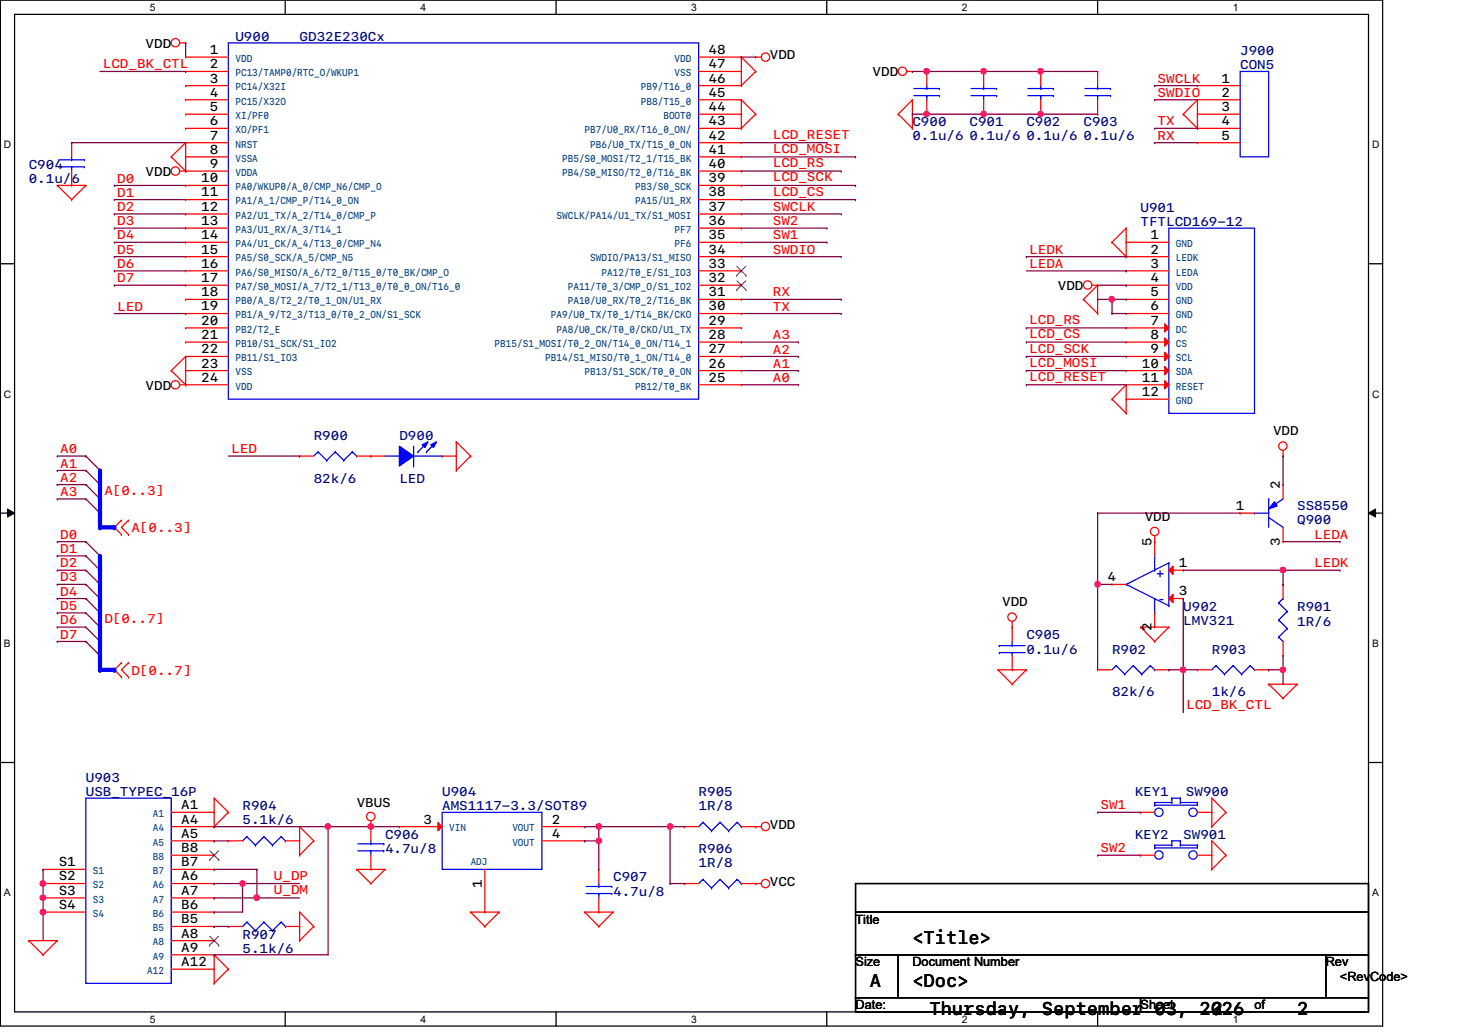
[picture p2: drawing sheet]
<svg xmlns="http://www.w3.org/2000/svg" width="297mm" height="210mm" viewBox="0 0 297 210" stroke-linecap="round" stroke-linejoin="round" font-family="sans-serif">
<path d="M.1 0h280.8v208.5h-280.8zM3 2.9h275v202.7h-275z" fill="none" stroke="#000" stroke-width=".25"/>
<g fill="#fff">
<path d="M30.4 .3h1.2v2.4h-1.2z"/>
<path d="M30.4 205.9h1.2v2.3h-1.2z"/>
</g>
<path d="M58 0v2.9M58 205.6v2.9" fill="none" stroke="#000" stroke-width=".25"/>
<g fill="#fff">
<path d="M85.4 .3h1.2v2.4h-1.2z"/>
<path d="M85.4 205.9h1.2v2.3h-1.2z"/>
</g>
<path d="M113 0v2.9M113 205.6v2.9" fill="none" stroke="#000" stroke-width=".25"/>
<g fill="#fff">
<path d="M140.5 .3h1.1v2.4h-1.1z"/>
<path d="M140.5 205.9h1.1v2.3h-1.1z"/>
</g>
<path d="M168 0v2.9M168 205.6v2.9" fill="none" stroke="#000" stroke-width=".25"/>
<g fill="#fff">
<path d="M195.4 .3h1.2v2.4h-1.2z"/>
<path d="M195.4 205.9h1.2v2.3h-1.2z"/>
</g>
<path d="M223 0v2.9M223 205.6v2.9" fill="none" stroke="#000" stroke-width=".25"/>
<g fill="#fff">
<path d="M250.5 .3h1.1v2.4h-1.1z"/>
<path d="M250.5 205.9h1.1v2.3h-1.1z"/>
<path d="M.8 28.2h1.5v2.4h-1.5z"/>
<path d="M278.8 28.2h1.4v2.4h-1.4z"/>
<path d="M.8 78.9h1.5v2.3h-1.5z"/>
<path d="M278.8 78.9h1.4v2.3h-1.4z"/>
</g>
<path d="M.1 53.6h2.9M278 53.6h2.9" fill="none" stroke="#000" stroke-width=".25"/>
<g fill="#fff">
<path d="M.8 129.6h1.4v2.3h-1.4z"/>
<path d="M278.8 129.6h1.3v2.3h-1.3z"/>
</g>
<path d="M.1 104.3h2.9M278 104.3h2.9" fill="none" stroke="#000" stroke-width=".25"/>
<path d="M1.5 103.4l1.5 .9-1.5 .8zM278 104.3l1.5-.9v1.7z" fill="#000"/>
<path d="M1.5 103.4l1.5 .9-1.5 .8zM278 104.3l1.5-.9v1.7z" fill="none" stroke="#000" stroke-width=".2"/>
<g fill="#fff">
<path d="M.8 180.3h1.4v2.3h-1.4z"/>
<path d="M278.8 180.3h1.3v2.3h-1.3z"/>
</g>
<path d="M.1 154.9h2.9M278 154.9h2.9M173.8 179.5h104.2v5.8h-104.2zM173.8 185.3h104.2v8.7h-104.2zM173.8 194h8.7v8.7h-8.7zM182.5 194h86.9v8.7h-86.9zM269.4 194h8.6v8.7h-8.6zM173.8 202.7h57.9v2.9h-57.9zM231.7 202.7h46.3v2.9h-46.3z" fill="none" stroke="#000" stroke-width=".25"/>
<g fill="none" stroke="#f00" stroke-width=".25">
<path d="M36.5 8.7h1.2M37.7 8.7h.1M150.6 11.6h.1M150.6 17.4h.1M150.6 11.6v5.8M150.6 11.6l2.9 2.9M153.5 14.5h.1M153.5 11.6h.1M153.5 14.5l-2.9 2.9M153.5 11.6h1.2M184.2 14.5h1.2M185.4 14.5h.1"/>
<path d="M11.6 37.7h.1M11.6 37.7h5.8M11.6 37.7l3 2.9M17.4 37.7h.1M17.4 37.7l-2.8 2.9M34.8 31.9h.1M34.8 31.9l2.9 2.9M36.5 34.8h1.2M37.7 34.8h.1M37.7 29h.1M37.7 29v5.8M37.7 29l-2.9 2.9"/>
<path d="M150.6 20.3h.1M150.6 26.1h.1M150.6 20.3v5.8M150.6 20.3l2.9 2.9M153.5 23.2h.1M153.5 23.2l-2.9 2.9M182.5 23.2h.1M182.5 23.2l2.9 2.9M185.4 26.1h.1M185.4 20.3h.1M185.4 20.3v5.8M185.4 20.3l-2.9 2.9"/>
<path d="M240.4 23.2h.1M240.4 23.2l2.9 2.9M243.3 26.1h.1M243.3 20.3h.1M243.3 20.3v5.8M243.3 20.3l-2.9 2.9M14.6 40.6h.1M221.9 58h1.1M223 58h.1M223 58v5.7M223 58l-2.9 2.8M225.9 49.2h.1"/>
<path d="M225.9 49.2l2.9 3M228.8 52.2h.1M228.8 46.4h.1M228.8 46.4v5.8M228.8 46.4l-2.9 2.8M34.8 75.3h.1M34.8 75.3l2.9 2.9M36.5 78.2h1.2M37.7 78.2h.1M37.7 72.4h.1M37.7 72.4v5.8M37.7 72.4l-2.9 2.9"/>
<path d="M220.1 60.8h.1M220.1 60.8l2.9 2.9M223 63.7h.1M228.8 78.2h.1M228.8 78.2v5.8M228.8 78.2l-2.9 2.9M92.7 89.8h.1M92.7 95.6h.1M92.7 89.8v5.8M92.7 89.8l2.9 2.9M95.6 92.7h.1M95.6 92.7l-2.9 2.9"/>
<path d="M225.9 81.1h.1M225.9 81.1l2.9 2.9M228.8 84h.1M260.7 92.7h.1M260.7 91.5v1.2M24.7 105.7h.1M24.7 108.6h.1M24.7 105.7l-1.5 1.4 1.5 1.5M26.1 108.6h.1M26.1 105.7h.1M26.1 105.7l-1.4 1.4 1.4 1.5M234.6 110.1h.1"/>
<path d="M234.6 108.9v1.2M24.7 134.7h.1M24.7 137.6h.1M24.7 134.7l-1.5 1.4 1.5 1.5M26.1 137.6h.1M26.1 134.7h.1M26.1 134.7l-1.4 1.4 1.4 1.5M202.8 136.1h.1M202.8 136.1h5.7M202.8 136.1l2.9 2.9M205.7 127.4h.1M205.7 139h.1"/>
<path d="M205.7 126.3v1.1M208.5 136.1h.1M208.5 136.1l-2.8 2.9M231.7 127.4h.1M231.7 127.4h5.8M231.7 127.4l2.9 2.9M234.6 130.3h.1M237.5 127.4h.1M237.5 127.4l-2.9 2.9M257.8 139h.1M257.8 139h5.8M257.8 139l2.9 2.9"/>
<path d="M263.6 139h.1M263.6 139l-2.9 2.9M260.7 141.9h.1M43.5 162.2h.1M43.5 168h.1M43.5 162.2v5.8M43.5 162.2l2.9 2.9M46.4 165.1h.1M46.4 165.1l-2.9 2.9M60.9 168h.1M60.9 173.8h.1M60.9 168v5.8"/>
<path d="M60.9 168l2.9 2.9M63.8 170.9h.1M63.8 170.9l-2.9 2.9M72.5 176.7h.1M72.5 176.7h5.7M72.5 176.7l2.8 2.8M75.3 179.5h.1M75.3 168h.1M75.3 166.8v1.2M78.2 176.7h.1M78.2 176.7l-2.9 2.8M153.5 168h.1"/>
<path d="M153.5 179.5h.1M153.5 168h1.2M153.5 179.5h1.2M246.2 162.2h.1M246.2 168h.1M246.2 170.9h.1M246.2 176.7h.1M246.2 162.2v5.8M246.2 170.9v5.8M246.2 162.2l2.9 2.9M246.2 170.9l2.9 2.9M249.1 165.1h.1"/>
<path d="M249.1 173.8h.1M249.1 165.1l-2.9 2.9M249.1 173.8l-2.9 2.9M5.8 191.1h.1M5.8 191.1h5.8M5.8 191.1l3 2.9M8.8 194h.1M11.6 191.1h.1M11.6 191.1l-2.8 2.9M43.5 194h.1M43.5 199.8h.1M43.5 194v5.8"/>
<path d="M43.5 194l2.9 2.9M46.4 196.9h.1M46.4 196.9l-2.9 2.9M60.9 185.3h.1M60.9 191.1h.1M60.9 185.3v5.8M60.9 185.3l2.9 3M63.8 188.3h.1M63.8 188.3l-2.9 2.8M95.6 185.3h.1M95.6 185.3h5.8M95.6 185.3l2.9 3"/>
<path d="M98.5 188.3h.1M101.4 185.3h.1M101.4 185.3l-2.9 3M118.8 185.3h.1M118.8 185.3h5.8M118.8 185.3l2.9 3M121.7 188.3h.1M124.6 185.3h.1M124.6 185.3l-2.9 3"/>
<circle cx="35.6" cy="8.7" r=".85"/>
<circle cx="155.5" cy="11.6" r=".85"/>
<circle cx="183.3" cy="14.5" r=".85"/>
<circle cx="35.6" cy="34.8" r=".85"/>
<circle cx="221" cy="57.9" r=".85"/>
<circle cx="35.6" cy="78.2" r=".85"/>
<circle cx="260.6" cy="90.6" r=".85"/>
<circle cx="234.6" cy="108" r=".86"/>
<circle cx="205.6" cy="125.4" r=".86"/>
<circle cx="75.3" cy="165.9" r=".86"/>
<circle cx="155.5" cy="167.9" r=".85"/>
<circle cx="155.5" cy="179.5" r=".85"/>
</g>
<g fill="none" stroke="#7f003f" stroke-width=".25">
<path d="M17.4 98.5h.1M17.4 95.6h.1M17.4 92.7h.1M17.4 98.5l2.9 2.9M17.4 95.6l2.9 2.9M17.4 92.7l2.9 2.9M17.4 115.9h.1M17.4 118.7h.1M17.4 110.1h.1M17.4 112.9h.1M17.4 101.4h.1M17.4 115.9l2.9 2.8"/>
<path d="M17.4 118.7l2.9 2.9M17.4 110.1l2.9 2.8M17.4 112.9l2.9 3M17.4 101.4l2.9 2.9M17.4 130.3h.1M17.4 127.4h.1M17.4 124.5h.1M17.4 121.6h.1M17.4 130.3l2.9 2.9M17.4 127.4l2.9 2.9M17.4 124.5l2.9 2.9M17.4 121.6l2.9 2.9"/>
</g>
<path d="M254.9 104.3h.1M254.9 104.3h2.9M257.8 105.2h.1M257.8 103.4h.1M257.8 101.4h.1M257.8 105.2l2.9 1.9M257.8 101.4v5.7M260.7 101.4l-2.9 2" fill="none" stroke="#00f" stroke-width=".25"/>
<path d="M258.9 101.9l.6 .9-1.7 .6z" fill="#00f"/>
<g fill="none" stroke="#00f" stroke-width=".25">
<path d="M208.8 19.4h5.2M208.8 18h5.2M211.5 18h.1M211.5 19.4h.1M211.5 17.4v.6M211.5 19.4v.9M214 19.4h.1M214 18h.1M228.8 118.7h.1M228.8 118.7l8.7 4.4M234.6 115.9h.1M234.6 112.9v3"/>
<path d="M237.5 114.4h.1M237.5 114.4l-8.7 4.3M237.5 114.4v8.7M258.9 101.9l.6 .9-1.7 .6zM234.6 124.5h.1M234.6 121.6v2.9M237.5 123.1h.1"/>
</g>
<path d="M211.5 14.5h.1M211.5 14.5v2.9M211.5 23.2h.1M211.5 20.3v2.9M260.7 98.5h.1M260.7 98.5v2.9M225.9 118.7h.1M225.9 118.7h2.9M252 104.3h.1M252 104.3h2.9M260.7 110.1h.1M260.7 107.1v3" fill="none" stroke="#f00" stroke-width=".25"/>
<path d="M237.5 121.6l.8-.8v1.7z" fill="#f00"/>
<path d="M237.5 121.6l.8-.8v1.7zM237.5 121.6h2.9M240.4 121.6h.1" fill="none" stroke="#f00" stroke-width=".25"/>
<path d="M237.5 115.9l.8-.9v1.7z" fill="#f00"/>
<path d="M234.6 110.1h.1M234.6 110.1v2.8M237.5 115.9l.8-.9v1.7zM237.5 115.9h2.9M240.4 115.9h.1M234.6 127.4h.1M234.6 124.5v2.9M46.4 170.9h.1M46.4 170.9h2.9M58 170.9h2.9M60.9 170.9h.1" fill="none" stroke="#f00" stroke-width=".25"/>
<g fill="none" stroke="#00f" stroke-width=".25">
<path d="M78.2 92.7h2.9M81.1 92.7h.1M84 94.7h.1M84 90.7v4M84 92.7h5.8M89.8 92.7h.1M50.2 170h.1M50.2 170l-.9 .9M50.2 170l1.7 1.7M51.9 171.7h.1M53.6 170h.1M53.6 170l-1.7 1.7"/>
<path d="M53.6 170l1.8 1.7M55.4 171.7h.1M57.1 170h.1M57.1 170l-1.7 1.7M57.1 170l.9 .9M58 170.9h.1"/>
</g>
<path d="M81.1 90.7l2.9 2-2.9 2z" fill-rule="evenodd" fill="#00f"/>
<path d="M81.1 90.7l2.9 2-2.9 2z" fill="none" stroke="#00f" stroke-width=".25"/>
<path d="M87.5 90.4l1.2-.6-.6 1.1z" fill-rule="evenodd" fill="#00f"/>
<path d="M87.5 90.4l1.2-.6-.6 1.1z" fill="none" stroke="#00f" stroke-width=".25"/>
<path d="M85.8 90.4l1.1-.6-.5 1.1z" fill-rule="evenodd" fill="#00f"/>
<g fill="none" stroke="#00f" stroke-width=".25">
<path d="M185.7 19.4h5.2M185.7 18h5.2M188.3 18h.1M188.3 19.4h.1M188.3 17.4v.6M188.3 19.4v.9M190.9 19.4h.1M190.9 18h.1M237.5 46.4h17.4v37.6h-17.4zM84.9 91.8h.1M85.8 90.4l1.1-.6-.5 1.1zM86.7 91.8h.1"/>
<path d="M86.7 90.1l-1.8 1.7M88.4 90.1l-1.7 1.7M226.8 135.3h.1M226.8 135.3l-.9 .8M226.8 135.3l1.7 1.7M228.5 137h.1M230.2 135.3h.1M230.2 135.3l-1.7 1.7M230.2 135.3l1.8 1.7M232 137h.1M233.7 135.3h.1M233.7 135.3l-1.7 1.7"/>
<path d="M233.7 135.3l.9 .8M234.6 136.1h.1M17.4 162.2h17.4v37.6h-17.4zM121.7 179.5v.6M234.6 172.3h.1M234.6 171.7h.1M234.6 171.7v.6M234.6 171.7h3.5M238.1 171.7h.1M238.1 170.9h.1M238.1 170.9v.8M238.1 170.9h1.7"/>
<path d="M239.8 170.9h.1M239.8 171.7h.1M239.8 171.7h3.5M239.8 170.9v.8M243.3 171.7h.1M243.3 171.7v.6h-8.7M119.1 181.6h5.2M119.1 180.1h5.2M121.7 180.1h.1M121.7 181.6h.1M121.7 181.6v.9M124.3 181.6h.1"/>
<path d="M124.3 180.1h.1"/>
<circle cx="235.4" cy="173.7" r=".85"/>
<circle cx="242.4" cy="173.7" r=".85"/>
</g>
<g fill="none" stroke="#f00" stroke-width=".25">
<path d="M188.3 14.5h.1M188.3 14.5v2.9M188.3 23.2h.1M188.3 20.3v2.9M228.8 49.2h.1M228.8 52.2h.1M228.8 55h.1M228.8 58h.1M228.8 49.2h8.7M228.8 52.2h8.7M228.8 55h8.7M228.8 58h8.7"/>
<path d="M228.8 60.8h.1M228.8 63.7h.1M228.8 60.8h8.7M228.8 63.7h8.7M75.3 92.7h.1M75.3 92.7h2.9M89.8 92.7h2.9M92.7 92.7h.1M223 136.1h.1M223 136.1h2.9M234.6 136.1h2.9M237.5 136.1h.1"/>
<path d="M8.8 176.7h.1M8.8 179.5h.1M8.8 176.7h8.6M8.8 179.5h8.6M34.8 173.8h8.7M34.8 176.7h8.7M34.8 179.5h8.7M34.8 165.1h8.7M34.8 168h8.7M34.8 170.9h8.7M43.5 165.1h.1M43.5 168h.1"/>
<path d="M43.5 170.9h.1M43.5 179.5h.1M43.5 176.7h.1M43.5 173.8h.1M121.7 176.7h.1M121.7 176.7v2.8M231.7 173.8h.1M231.7 173.8h2.9M243.3 173.8h2.9M246.2 173.8h.1M8.8 182.5h.1M8.8 185.3h.1"/>
<path d="M8.8 182.5h8.6M8.8 185.3h8.6M34.8 182.5h8.7M34.8 185.3h8.7M34.8 191.1h8.7M34.8 194h8.7M34.8 196.9h8.7M34.8 188.3h8.7M43.5 182.5h.1M43.5 191.1h.1M43.5 194h.1M43.5 196.9h.1"/>
<path d="M43.5 188.3h.1M43.5 185.3h.1M121.7 185.3h.1M121.7 182.5v2.8"/>
</g>
<path d="M42.6 174.7h.1M42.6 172.9l1.8 1.8M44.4 172.9l-1.8 1.8M44.4 174.7h.1M42.6 192.1h.1M42.6 190.2l1.8 1.9M44.4 190.2l-1.8 1.9M44.4 192.1h.1" fill="none" stroke="#7f3f00" stroke-width=".2"/>
<path d="M236.6 65.8l.9 .8-.9 .9z" fill="#f00"/>
<path d="M228.8 66.6h.1M228.8 66.6h8.7M236.6 65.8l.9 .8-.9 .9z" fill="none" stroke="#f00" stroke-width=".25"/>
<path d="M236.6 68.7l.9 .8-.9 .9z" fill="#f00"/>
<path d="M228.8 69.5h.1M228.8 69.5h8.7M236.6 68.7l.9 .8-.9 .9z" fill="none" stroke="#f00" stroke-width=".25"/>
<path d="M236.6 71.6l.9 .8-.9 .9z" fill="#f00"/>
<path d="M228.8 72.4h.1M228.8 72.4h8.7M236.6 71.6l.9 .8-.9 .9z" fill="none" stroke="#f00" stroke-width=".25"/>
<path d="M236.6 74.5l.9 .8-.9 .9z" fill="#f00"/>
<path d="M228.8 75.3h.1M228.8 75.3h8.7M236.6 74.5l.9 .8-.9 .9z" fill="none" stroke="#f00" stroke-width=".25"/>
<path d="M236.6 77.3l.9 .9-.9 .8z" fill="#f00"/>
<g fill="none" stroke="#f00" stroke-width=".25">
<path d="M37.7 11.6h.1M37.7 14.5h.1M37.7 17.4h.1M37.7 11.6h8.7M37.7 14.5h8.7M37.7 17.4h8.7M141.9 11.6h8.7M141.9 14.5h8.7M141.9 17.4h8.7M150.6 17.4h.1M150.6 14.5h.1M150.6 11.6h.1"/>
<path d="M199.9 14.5h.1M199.9 14.5v2.9M37.7 20.3h.1M37.7 23.2h.1M37.7 26.1h.1M37.7 29h.1M37.7 31.9h.1M37.7 34.8h.1M37.7 37.7h.1M37.7 20.3h8.7M37.7 23.2h8.7M37.7 26.1h8.7"/>
<path d="M37.7 29h8.7M37.7 31.9h8.7M37.7 34.8h8.7M37.7 37.7h8.7M141.9 20.3h8.7M141.9 23.2h8.7M141.9 26.1h8.7M141.9 29h8.7M141.9 31.9h8.7M141.9 34.8h8.7M141.9 37.7h8.7M150.6 37.7h.1"/>
<path d="M150.6 34.8h.1M150.6 31.9h.1M150.6 29h.1M150.6 26.1h.1M150.6 23.2h.1M150.6 20.3h.1M199.9 23.2h.1M199.9 20.3v2.9M37.7 40.6h.1M37.7 43.5h.1M37.7 46.4h.1M37.7 49.2h.1"/>
<path d="M37.7 52.2h.1M37.7 55h.1M37.7 58h.1M37.7 40.6h8.7M37.7 43.5h8.7M37.7 46.4h8.7M37.7 49.2h8.7M37.7 52.2h8.7M37.7 55h8.7M37.7 58h8.7M141.9 40.6h8.7M141.9 43.5h8.7"/>
<path d="M141.9 46.4h8.7M141.9 49.2h8.7M141.9 52.2h8.7M141.9 55h8.7M141.9 58h8.7M150.6 58h.1M150.6 55h.1M150.6 52.2h.1M150.6 49.2h.1M150.6 46.4h.1M150.6 43.5h.1M150.6 40.6h.1"/>
<path d="M37.7 60.8h.1M37.7 63.7h.1M37.7 66.6h.1M37.7 69.5h.1M37.7 72.4h.1M37.7 75.3h.1M37.7 78.2h.1M37.7 78.2h8.7M37.7 60.8h8.7M37.7 63.7h8.7M37.7 66.6h8.7M37.7 69.5h8.7"/>
<path d="M37.7 72.4h8.7M37.7 75.3h8.7M141.9 78.2h8.7M141.9 60.8h8.7M141.9 63.7h8.7M141.9 66.6h8.7M141.9 69.5h8.7M141.9 72.4h8.7M141.9 75.3h8.7M150.6 78.2h.1M150.6 75.3h.1M150.6 72.4h.1"/>
<path d="M150.6 69.5h.1M150.6 66.6h.1M150.6 63.7h.1M150.6 60.8h.1M228.8 78.2h.1M228.8 78.2h8.7M236.6 77.3l.9 .9-.9 .8zM228.8 81.1h.1M228.8 81.1h8.7M205.7 136.1h.1M205.7 127.4h.1M205.7 127.4v2.9"/>
<path d="M205.7 133.2v2.9M75.3 168h.1M75.3 176.7h.1M75.3 168v2.9M75.3 173.8v2.9"/>
</g>
<g fill="none" stroke="#00f" stroke-width=".25">
<path d="M46.4 8.7h95.5v72.4h-95.5zM197.3 19.4h5.2M197.3 18h5.2M199.9 18h.1M199.9 19.4h.1M199.9 17.4v.6M199.9 19.4v.9M202.5 19.4h.1M202.5 18h.1M203 131.2h.1M203 132.6h.1M203 131.2h5.3"/>
<path d="M203 132.6h5.3M205.7 132.6h.1M205.7 131.2h.1M205.7 130.3v.9M205.7 132.6v.6M72.7 172.9h5.3M72.7 171.4h5.3M75.3 171.4h.1M75.3 172.9h.1M75.3 170.9v.5M75.3 172.9v.9M78 172.9h.1"/>
<path d="M78 171.4h.1M89.8 165.1h20.3v11.6h-20.3z"/>
</g>
<path d="M149.7 58.9h.1M149.7 56h.1M149.7 57.1l1.8 1.8M149.7 54.1l1.8 1.9M151.5 57.1l-1.8 1.8M151.5 54.1l-1.8 1.9M151.5 58.9h.1M151.5 56h.1" fill="none" stroke="#7f3f00" stroke-width=".2"/>
<path d="M89 167.1l.8 .9-.8 .8z" fill="#f00"/>
<g fill="none" stroke="#f00" stroke-width=".25">
<path d="M223 14.5h.1M223 14.5v2.9M243.3 17.4h.1M243.3 17.4h8.7M14.6 29h.1M14.6 37.7h.1M14.6 29v2.9M14.6 34.8v2.9M223 23.2h.1M223 20.3v2.9M243.3 20.3h.1M243.3 23.2h.1"/>
<path d="M243.3 26.1h.1M243.3 29h.1M243.3 20.3h8.7M243.3 23.2h8.7M243.3 26.1h8.7M243.3 29h8.7M60.9 92.7h.1M60.9 92.7h2.9M72.5 92.7h2.8M75.3 92.7h.1M260.7 118.7h.1M260.7 118.7v2.9"/>
<path d="M243.3 136.1h.1M243.3 136.1h2.9M254.9 136.1h2.9M257.8 136.1h.1M260.7 133.2h.1M260.7 130.3v2.9M81.1 168h.1M81.1 168h8.7M89 167.1l.8 .9-.8 .8zM98.5 176.7v8.6M110.1 168h8.7M110.1 170.9h8.7"/>
<path d="M118.8 168h.1M118.8 170.9h.1M139.1 168h.1M139.1 179.5h.1M139.1 168h2.8M139.1 179.5h2.8M150.6 168h2.9M150.6 179.5h2.9M153.5 168h.1M153.5 179.5h.1M231.7 165.1h.1M231.7 165.1h2.9"/>
<path d="M243.3 165.1h2.9M246.2 165.1h.1M46.4 188.3h.1M46.4 188.3h2.9M58 188.3h2.9M60.9 188.3h.1M98.5 185.3h.1"/>
</g>
<g fill="none" stroke="#00f" stroke-width=".25">
<path d="M220.4 19.4h5.2M220.4 18h5.2M223 18h.1M223 19.4h.1M223 17.4v.6M223 19.4v.9M225.6 19.4h.1M225.6 18h.1M252 14.5h5.8v17.4h-5.8zM11.9 33.9h5.2M11.9 32.5h5.2M14.6 32.5h.1"/>
<path d="M14.6 33.9h.1M14.6 31.9v.6M14.6 33.9v.9M17.1 33.9h.1M17.1 32.5h.1M64.6 91.8h.1M64.6 91.8l-.8 .9M64.6 91.8l1.8 1.8M66.4 93.6h.1M68.1 91.8h.1M68.1 91.8l-1.7 1.8M68.1 91.8l1.7 1.8"/>
<path d="M69.8 93.6h.1M71.6 91.8h.1M71.6 91.8l-1.8 1.8M71.6 91.8l.9 .9M72.5 92.7h.1M247.1 135.3h.1M247.1 135.3l-.9 .8M247.1 135.3l1.7 1.7M248.8 137h.1M250.5 135.3h.1M250.5 135.3l-1.7 1.7M250.5 135.3l1.8 1.7"/>
<path d="M252.3 137h.1M254 135.3h.1M254 135.3l-1.7 1.7M254 135.3l.9 .8M254.9 136.1h.1M259.8 129.5h.1M259.8 126h.1M259.8 122.5h.1M259.8 129.5l.9 .8M259.8 126l1.7 1.7M259.8 122.5l1.7 1.7M260.7 121.6h.1"/>
<path d="M260.7 121.6l-.9 .9M261.5 127.7h.1M261.5 124.2h.1M261.5 127.7l-1.7 1.8M261.5 124.2l-1.7 1.8M142.8 167.1h.1M142.8 178.7h.1M142.8 167.1l-.9 .9M142.8 167.1l1.8 1.7M142.8 178.7l-.9 .8M142.8 178.7l1.8 1.7M144.6 168.8h.1"/>
<path d="M146.3 167.1h.1M146.3 178.7h.1M146.3 167.1l-1.7 1.7M146.3 167.1l1.7 1.7M146.3 178.7l-1.7 1.7M146.3 178.7l1.7 1.7M148 168.8h.1M149.8 167.1h.1M149.8 178.7h.1M149.8 167.1l-1.8 1.7M149.8 167.1l.8 .9M149.8 178.7l-1.8 1.7"/>
<path d="M149.8 178.7l.8 .8M150.6 168h.1M150.6 179.5h.1M234.6 163.6h.1M234.6 163.1h.1M234.6 163.1v.5M234.6 163.1h3.5M238.1 163.1h.1M238.1 162.2h.1M238.1 162.2v.9M238.1 162.2h1.7M239.8 162.2h.1"/>
<path d="M239.8 163.1h.1M239.8 163.1h3.5M239.8 162.2v.9M243.3 163.1h.1M243.3 163.1v.5h-8.7M50.2 187.4h.1M50.2 187.4l-.9 .9M50.2 187.4l1.7 1.7M51.9 189.1h.1M53.6 187.4h.1M53.6 187.4l-1.7 1.7M53.6 187.4l1.8 1.7"/>
<path d="M55.4 189.1h.1M57.1 187.4h.1M57.1 187.4l-1.7 1.7M57.1 187.4l.9 .9M58 188.3h.1M144.6 180.4h.1M148 180.4h.1"/>
<circle cx="235.4" cy="165.1" r=".85"/>
<circle cx="242.4" cy="165.1" r=".85"/>
</g>
<path d="M37.7 8.7h.1M37.7 8.7v2.9M188.3 14.5h.1M188.3 14.5h11.6M14.6 29h.1M14.6 29h23.1" fill="none" stroke="#7f003f" stroke-width=".25"/>
<circle cx="199.8" cy="14.5" r=".56" fill="#f0f"/>
<circle cx="199.8" cy="14.5" r=".56" fill="none" stroke="#f0f" stroke-width=".25"/>
<circle cx="188.2" cy="14.5" r=".56" fill="#f0f"/>
<circle cx="188.2" cy="14.5" r=".56" fill="none" stroke="#f0f" stroke-width=".25"/>
<path d="M199.9 14.5h.1M199.9 14.5h23.1M211.5 14.5h.1" fill="none" stroke="#7f003f" stroke-width=".25"/>
<circle cx="211.4" cy="14.5" r=".56" fill="#f0f"/>
<circle cx="211.4" cy="14.5" r=".56" fill="none" stroke="#f0f" stroke-width=".25"/>
<path d="M211.5 23.2h.1M211.5 23.2h11.5" fill="none" stroke="#7f003f" stroke-width=".25"/>
<circle cx="211.4" cy="23.2" r=".56" fill="#f0f"/>
<circle cx="211.4" cy="23.2" r=".56" fill="none" stroke="#f0f" stroke-width=".25"/>
<path d="M185.4 14.5h.1M185.4 14.5h2.9M199.9 23.2h.1M199.9 23.2h11.6" fill="none" stroke="#7f003f" stroke-width=".25"/>
<circle cx="199.8" cy="23.2" r=".56" fill="#f0f"/>
<circle cx="199.8" cy="23.2" r=".56" fill="none" stroke="#f0f" stroke-width=".25"/>
<path d="M185.4 23.2h.1M185.4 23.2h2.9" fill="none" stroke="#7f003f" stroke-width=".25"/>
<circle cx="188.2" cy="23.2" r=".56" fill="#f0f"/>
<circle cx="188.2" cy="23.2" r=".56" fill="none" stroke="#f0f" stroke-width=".25"/>
<g fill="none" stroke="#7f003f" stroke-width=".25">
<path d="M234.6 17.4h.1M234.6 17.4h8.7M188.3 23.2h.1M188.3 23.2h11.6M234.6 20.3h.1M234.6 29h.1M234.6 26.1h.1M234.6 20.3h8.7M234.6 29h8.7M234.6 26.1h8.7M223 60.8h.1M223 60.8h5.8"/>
<path d="M225.9 63.7h.1M225.9 60.8h.1M225.9 63.7h2.9M225.9 60.8v2.9"/>
</g>
<circle cx="225.9" cy="60.8" r=".56" fill="#f0f"/>
<circle cx="225.9" cy="60.8" r=".56" fill="none" stroke="#f0f" stroke-width=".25"/>
<g fill="none" stroke="#7f003f" stroke-width=".25">
<path d="M150.6 11.6h.1M150.6 11.6h2.9M23.2 37.7h.1M23.2 37.7h14.5M150.6 31.9h23.2M150.6 37.7h23.2M150.6 29h17.4M150.6 34.8h20.3M168 29h.1M170.9 34.8h.1M173.8 31.9h.1M173.8 37.7h.1"/>
<path d="M23.2 40.6h.1M23.2 43.5h.1M23.2 46.4h.1M23.2 49.2h.1M23.2 52.2h.1M23.2 55h.1M23.2 58h.1M23.2 58h14.5M23.2 52.2h14.5M23.2 43.5h14.5M23.2 40.6h14.5M23.2 46.4h14.5"/>
<path d="M23.2 49.2h14.5M23.2 55h14.5M150.6 52.2h20.3M150.6 43.5h20.3M150.6 40.6h23.2M170.9 43.5h.1M170.9 52.2h.1M173.8 40.6h.1M208.5 52.2h.1M208.5 52.2h20.3M223 58h5.8M228.8 58h.1"/>
<path d="M150.6 60.8h20.3M150.6 63.7h20.3M170.9 60.8h.1M170.9 63.7h.1M208.5 78.2h.1M208.5 66.6h.1M208.5 72.4h.1M208.5 75.3h.1M208.5 69.5h.1M208.5 78.2h20.3M208.5 66.6h20.3M208.5 72.4h20.3"/>
<path d="M208.5 75.3h20.3M208.5 69.5h20.3M260.7 92.7h.1M260.7 92.7v5.8M11.6 110.1h.1M11.6 112.9h.1M11.6 115.9h.1M11.6 118.7h.1M11.6 110.1h5.8M11.6 112.9h5.8M11.6 115.9h5.8M11.6 118.7h5.8"/>
<path d="M260.7 118.7h.1M260.7 115.9v2.8M11.6 121.6h.1M11.6 124.5h.1M11.6 127.4h.1M11.6 130.3h.1M11.6 121.6h5.8M11.6 124.5h5.8M11.6 127.4h5.8M11.6 130.3h5.8M237.5 136.1h.1M237.5 136.1h2.9"/>
<path d="M223 165.1h.1M223 173.8h.1M223 165.1h8.7M223 173.8h8.7"/>
</g>
<path d="M20.3 112.9v3" fill="none" stroke="#00f" stroke-width=".85"/>
<circle cx="20.3" cy="115.9" r=".42" fill="#00f"/>
<path d="M20.3 115.9v2.8" fill="none" stroke="#00f" stroke-width=".85"/>
<circle cx="20.3" cy="118.7" r=".42" fill="#00f"/>
<path d="M20.3 118.7v2.9" fill="none" stroke="#00f" stroke-width=".85"/>
<circle cx="20.3" cy="121.6" r=".42" fill="#00f"/>
<path d="M20.3 121.6v2.9" fill="none" stroke="#00f" stroke-width=".85"/>
<circle cx="20.3" cy="124.5" r=".42" fill="#00f"/>
<path d="M20.3 124.5v2.9" fill="none" stroke="#00f" stroke-width=".85"/>
<circle cx="20.3" cy="127.4" r=".42" fill="#00f"/>
<path d="M20.3 127.4v2.9" fill="none" stroke="#00f" stroke-width=".85"/>
<circle cx="20.3" cy="130.3" r=".42" fill="#00f"/>
<path d="M20.3 130.3v2.9" fill="none" stroke="#00f" stroke-width=".85"/>
<circle cx="20.3" cy="133.2" r=".42" fill="#00f"/>
<path d="M20.3 133.2v2.9" fill="none" stroke="#00f" stroke-width=".85"/>
<circle cx="20.3" cy="136.1" r=".42" fill="#00f"/>
<path d="M11.6 92.7h.1M11.6 95.6h.1M11.6 98.5h.1M11.6 92.7h5.8M11.6 95.6h5.8M11.6 98.5h5.8M11.6 101.4h.1M11.6 101.4h5.8" fill="none" stroke="#7f003f" stroke-width=".25"/>
<path d="M20.3 95.6v2.9" fill="none" stroke="#00f" stroke-width=".85"/>
<circle cx="20.3" cy="98.5" r=".42" fill="#00f"/>
<path d="M20.3 98.5v2.9" fill="none" stroke="#00f" stroke-width=".85"/>
<circle cx="20.3" cy="101.4" r=".42" fill="#00f"/>
<path d="M20.3 101.4v2.9" fill="none" stroke="#00f" stroke-width=".85"/>
<circle cx="20.3" cy="104.3" r=".42" fill="#00f"/>
<path d="M20.3 104.3v2.8" fill="none" stroke="#00f" stroke-width=".85"/>
<circle cx="20.3" cy="107.1" r=".42" fill="#00f"/>
<path d="M20.3 136.1h2.9" fill="none" stroke="#00f" stroke-width=".85"/>
<circle cx="23.2" cy="136.1" r=".42" fill="#00f"/>
<path d="M20.3 107.1h2.9" fill="none" stroke="#00f" stroke-width=".85"/>
<circle cx="23.2" cy="107.1" r=".42" fill="#00f"/>
<g fill="none" stroke="#7f003f" stroke-width=".25">
<path d="M150.6 49.2h17.4M150.6 46.4h17.4M168 49.2h.1M168 46.4h.1M150.6 69.5h11.6M150.6 72.4h11.6M150.6 75.3h11.6M150.6 78.2h11.6M162.2 69.5h.1M162.2 72.4h.1M162.2 75.3h.1M162.2 78.2h.1"/>
<path d="M240.4 115.9h20.3M260.7 115.9h.1"/>
</g>
<circle cx="260.6" cy="115.8" r=".56" fill="#f0f"/>
<circle cx="260.6" cy="115.8" r=".56" fill="none" stroke="#f0f" stroke-width=".25"/>
<path d="M240.4 136.1h.1M240.4 121.6v14.5" fill="none" stroke="#7f003f" stroke-width=".25"/>
<circle cx="240.4" cy="136.1" r=".56" fill="#f0f"/>
<circle cx="240.4" cy="136.1" r=".56" fill="none" stroke="#f0f" stroke-width=".25"/>
<path d="M257.8 136.1h.1M257.8 136.1h2.9M260.7 136.1h.1M260.7 133.2v5.8" fill="none" stroke="#7f003f" stroke-width=".25"/>
<circle cx="260.6" cy="136.1" r=".56" fill="#f0f"/>
<circle cx="260.6" cy="136.1" r=".56" fill="none" stroke="#f0f" stroke-width=".25"/>
<path d="M223 104.3h.1M223 118.7h.1M223 104.3v31.8M223 104.3h29M223 118.7h2.9M240.4 136.1h.1M240.4 136.1h2.9" fill="none" stroke="#7f003f" stroke-width=".25"/>
<circle cx="223" cy="118.7" r=".56" fill="#f0f"/>
<circle cx="223" cy="118.7" r=".56" fill="none" stroke="#f0f" stroke-width=".25"/>
<g fill="none" stroke="#7f003f" stroke-width=".25">
<path d="M20.3 14.5h17.4M37.7 14.5h.1M208.5 55h20.3M228.8 55h.1M260.7 115.9h11.5M260.7 110.1h11.5M272.2 115.9h.1M272.2 110.1h.1M240.4 136.1h.1M240.4 136.1v8.7M43.5 168h.1M43.5 168h31.8"/>
<path d="M66.7 168h.1M66.7 168v26h-23.2M43.5 194h.1"/>
</g>
<circle cx="75.3" cy="168" r=".56" fill="#f0f"/>
<circle cx="75.3" cy="168" r=".56" fill="none" stroke="#f0f" stroke-width=".25"/>
<circle cx="66.6" cy="167.9" r=".56" fill="#f0f"/>
<circle cx="66.6" cy="167.9" r=".56" fill="none" stroke="#f0f" stroke-width=".25"/>
<path d="M43.5 170.9h.1M43.5 179.5h.1M43.5 170.9h2.9M43.5 179.5h5.8M43.5 188.3h.1M43.5 182.5h.1M43.5 188.3h2.9M43.5 182.5h8.7" fill="none" stroke="#7f003f" stroke-width=".25"/>
<circle cx="52.1" cy="182.4" r=".56" fill="#f0f"/>
<circle cx="52.1" cy="182.4" r=".56" fill="none" stroke="#f0f" stroke-width=".25"/>
<path d="M43.5 176.7h.1M43.5 176.7h8.7M49.3 179.5h.1M49.3 179.5v5.8h-5.8M52.2 176.7h.1M52.2 176.7v5.8M43.5 185.3h.1M52.2 182.5h.1M52.2 182.5h8.7" fill="none" stroke="#7f003f" stroke-width=".25"/>
<circle cx="49.3" cy="179.5" r=".56" fill="#f0f"/>
<circle cx="49.3" cy="179.5" r=".56" fill="none" stroke="#f0f" stroke-width=".25"/>
<path d="M8.8 176.7h.1M8.8 176.7v2.8M49.3 179.5h.1M49.3 179.5h11.6" fill="none" stroke="#7f003f" stroke-width=".25"/>
<circle cx="8.7" cy="179.5" r=".56" fill="#f0f"/>
<circle cx="8.7" cy="179.5" r=".56" fill="none" stroke="#f0f" stroke-width=".25"/>
<path d="M8.8 179.5h.1M8.8 179.5v5.8M8.8 182.5h.1" fill="none" stroke="#7f003f" stroke-width=".25"/>
<circle cx="8.7" cy="185.3" r=".56" fill="#f0f"/>
<circle cx="8.7" cy="185.3" r=".56" fill="none" stroke="#f0f" stroke-width=".25"/>
<circle cx="8.7" cy="182.4" r=".56" fill="#f0f"/>
<circle cx="8.7" cy="182.4" r=".56" fill="none" stroke="#f0f" stroke-width=".25"/>
<path d="M118.8 170.9h.1M121.7 168h.1M121.7 168v2.9h-2.9M8.8 185.3h.1M8.8 185.3v5.8" fill="none" stroke="#7f003f" stroke-width=".25"/>
<circle cx="121.7" cy="170.9" r=".56" fill="#f0f"/>
<circle cx="121.7" cy="170.9" r=".56" fill="none" stroke="#f0f" stroke-width=".25"/>
<circle cx="121.7" cy="167.9" r=".56" fill="#f0f"/>
<circle cx="121.7" cy="167.9" r=".56" fill="none" stroke="#f0f" stroke-width=".25"/>
<g fill="none" stroke="#7f003f" stroke-width=".25">
<path d="M23.2 63.7h14.5M37.7 63.7h.1M46.4 92.7h14.5M60.9 92.7h.1M75.3 168h.1M75.3 168h5.8M118.8 168h.1M118.8 168h20.3M121.7 168h.1M121.7 170.9h.1M121.7 170.9v5.8M136.1 179.5h.1"/>
<path d="M136.1 168h.1M136.1 179.5h3M136.1 168v11.5"/>
</g>
<circle cx="136.1" cy="167.9" r=".56" fill="#f0f"/>
<circle cx="136.1" cy="167.9" r=".56" fill="none" stroke="#f0f" stroke-width=".25"/>
<circle cx="199.8" cy="14.5" r=".56" fill="#f0f"/>
<circle cx="199.8" cy="14.5" r=".56" fill="none" stroke="#f0f" stroke-width=".25"/>
<circle cx="188.2" cy="14.5" r=".56" fill="#f0f"/>
<circle cx="188.2" cy="14.5" r=".56" fill="none" stroke="#f0f" stroke-width=".25"/>
<circle cx="211.4" cy="14.5" r=".56" fill="#f0f"/>
<circle cx="211.4" cy="14.5" r=".56" fill="none" stroke="#f0f" stroke-width=".25"/>
<circle cx="211.4" cy="23.2" r=".56" fill="#f0f"/>
<circle cx="211.4" cy="23.2" r=".56" fill="none" stroke="#f0f" stroke-width=".25"/>
<circle cx="199.8" cy="23.2" r=".56" fill="#f0f"/>
<circle cx="199.8" cy="23.2" r=".56" fill="none" stroke="#f0f" stroke-width=".25"/>
<circle cx="188.2" cy="23.2" r=".56" fill="#f0f"/>
<circle cx="188.2" cy="23.2" r=".56" fill="none" stroke="#f0f" stroke-width=".25"/>
<circle cx="225.9" cy="60.8" r=".56" fill="#f0f"/>
<circle cx="225.9" cy="60.8" r=".56" fill="none" stroke="#f0f" stroke-width=".25"/>
<circle cx="260.6" cy="115.8" r=".56" fill="#f0f"/>
<circle cx="260.6" cy="115.8" r=".56" fill="none" stroke="#f0f" stroke-width=".25"/>
<circle cx="240.4" cy="136.1" r=".56" fill="#f0f"/>
<circle cx="240.4" cy="136.1" r=".56" fill="none" stroke="#f0f" stroke-width=".25"/>
<circle cx="260.6" cy="136.1" r=".56" fill="#f0f"/>
<circle cx="260.6" cy="136.1" r=".56" fill="none" stroke="#f0f" stroke-width=".25"/>
<circle cx="223" cy="118.7" r=".56" fill="#f0f"/>
<circle cx="223" cy="118.7" r=".56" fill="none" stroke="#f0f" stroke-width=".25"/>
<circle cx="75.3" cy="168" r=".56" fill="#f0f"/>
<circle cx="75.3" cy="168" r=".56" fill="none" stroke="#f0f" stroke-width=".25"/>
<circle cx="66.6" cy="167.9" r=".56" fill="#f0f"/>
<circle cx="66.6" cy="167.9" r=".56" fill="none" stroke="#f0f" stroke-width=".25"/>
<circle cx="52.1" cy="182.4" r=".56" fill="#f0f"/>
<circle cx="52.1" cy="182.4" r=".56" fill="none" stroke="#f0f" stroke-width=".25"/>
<circle cx="49.3" cy="179.5" r=".56" fill="#f0f"/>
<circle cx="49.3" cy="179.5" r=".56" fill="none" stroke="#f0f" stroke-width=".25"/>
<circle cx="8.7" cy="179.5" r=".56" fill="#f0f"/>
<circle cx="8.7" cy="179.5" r=".56" fill="none" stroke="#f0f" stroke-width=".25"/>
<circle cx="8.7" cy="185.3" r=".56" fill="#f0f"/>
<circle cx="8.7" cy="185.3" r=".56" fill="none" stroke="#f0f" stroke-width=".25"/>
<circle cx="8.7" cy="182.4" r=".56" fill="#f0f"/>
<circle cx="8.7" cy="182.4" r=".56" fill="none" stroke="#f0f" stroke-width=".25"/>
<circle cx="121.7" cy="170.9" r=".56" fill="#f0f"/>
<circle cx="121.7" cy="170.9" r=".56" fill="none" stroke="#f0f" stroke-width=".25"/>
<circle cx="121.7" cy="167.9" r=".56" fill="#f0f"/>
<circle cx="121.7" cy="167.9" r=".56" fill="none" stroke="#f0f" stroke-width=".25"/>
<circle cx="136.1" cy="167.9" r=".56" fill="#f0f"/>
<circle cx="136.1" cy="167.9" r=".56" fill="none" stroke="#f0f" stroke-width=".25"/>
<g font-size="3.7">
<text x="185.4" y="191.8">&lt;Title&gt;</text>
<text x="176.7" y="200.5">A</text>
<text x="185.4" y="200.5">&lt;Doc&gt;</text>
<text x="188.8" y="206.3">Thursday, September 03, 2026</text>
<text x="246.2" y="206.3">2</text>
<text x="263.6" y="206.3">2</text>
</g>
<g font-size="3.5" fill="#00f">
<text x="234.9" y="117.7">+</text>
<text x="235.5" y="122.6">-</text>
</g>
<g font-size="2.6">
<text x="29.6" y="9.7">VDD</text>
<text x="42.6" y="11">1</text>
<text x="144" y="11">48</text>
<text x="42.6" y="13.9">2</text>
<text x="42.6" y="16.8">3</text>
<text x="144" y="16.8">46</text>
<text x="144" y="13.9">47</text>
<text x="156.4" y="12">VDD</text>
<text x="177.3" y="15.5">VDD</text>
<text x="248.2" y="16.8">1</text>
<text x="42.6" y="19.6">4</text>
<text x="42.6" y="22.6">5</text>
<text x="144" y="22.6">44</text>
<text x="144" y="19.6">45</text>
<text x="248.2" y="19.6">2</text>
<text x="248.2" y="22.6">3</text>
<text x="42.6" y="25.4">6</text>
<text x="42.6" y="28.4">7</text>
<text x="144" y="28.4">42</text>
<text x="144" y="25.4">43</text>
<text x="248.2" y="25.4">4</text>
<text x="248.2" y="28.4">5</text>
<text x="29.6" y="35.8">VDD</text>
<text x="42.6" y="31.2">8</text>
<text x="42.6" y="34.1">9</text>
<text x="144" y="34.1">40</text>
<text x="144" y="31.2">41</text>
<text x="40.9" y="37">10</text>
<text x="40.9" y="39.9">11</text>
<text x="144" y="39.9">38</text>
<text x="144" y="37">39</text>
<text x="40.9" y="42.8">12</text>
<text x="40.9" y="45.7">13</text>
<text x="144" y="45.7">36</text>
<text x="144" y="42.8">37</text>
<text x="40.9" y="48.6">14</text>
<text x="40.9" y="51.5">15</text>
<text x="144" y="51.5">34</text>
<text x="144" y="48.6">35</text>
<text x="233.7" y="48.6">1</text>
<text x="233.7" y="51.5">2</text>
<text x="40.9" y="54.4">16</text>
<text x="40.9" y="57.3">17</text>
<text x="144" y="57.3">32</text>
<text x="144" y="54.4">33</text>
<text x="214.9" y="58.9">VDD</text>
<text x="233.7" y="54.4">3</text>
<text x="233.7" y="57.3">4</text>
<text x="40.9" y="60.2">18</text>
<text x="40.9" y="63.1">19</text>
<text x="40.9" y="66">20</text>
<text x="144" y="66">29</text>
<text x="144" y="63.1">30</text>
<text x="144" y="60.2">31</text>
<text x="233.7" y="60.2">5</text>
<text x="233.7" y="63.1">6</text>
<text x="233.7" y="66">7</text>
<text x="40.9" y="68.9">21</text>
<text x="40.9" y="71.8">22</text>
<text x="144" y="71.8">27</text>
<text x="144" y="68.9">28</text>
<text x="233.7" y="68.9">8</text>
<text x="233.7" y="71.8">9</text>
<text x="40.9" y="74.7">23</text>
<text x="40.9" y="77.6">24</text>
<text x="144" y="77.6">25</text>
<text x="144" y="74.7">26</text>
<text x="232" y="74.7">10</text>
<text x="232" y="77.6">11</text>
<text x="29.6" y="79.2">VDD</text>
<text x="232" y="80.5">12</text>
<text x="258.7" y="88.5">VDD</text>
<text x="260.1" y="99.4" transform="rotate(-90 260.1 99.4)">2</text>
<text x="232.6" y="105.8">VDD</text>
<text x="251.1" y="103.6">1</text>
<text x="234" y="110.9" transform="rotate(-90 234 110.9)">5</text>
<text x="260.1" y="110.9" transform="rotate(-90 260.1 110.9)">3</text>
<text x="225" y="118.1">4</text>
<text x="239.5" y="115.2">1</text>
<text x="203.6" y="123.2">VDD</text>
<text x="239.5" y="121">3</text>
<text x="234" y="128.3" transform="rotate(-90 234 128.3)">2</text>
<text x="36.8" y="164.4">A1</text>
<text x="36.8" y="167.3">A4</text>
<text x="72.5" y="164">VBUS</text>
<text x="86.1" y="167.3">3</text>
<text x="112.1" y="167.3">2</text>
<text x="36.8" y="170.2">A5</text>
<text x="36.8" y="173.1">B8</text>
<text x="112.1" y="170.2">4</text>
<text x="156.4" y="168.4">VDD</text>
<text x="11.9" y="176">S1</text>
<text x="11.9" y="178.9">S2</text>
<text x="36.8" y="178.9">A6</text>
<text x="36.8" y="176">B7</text>
<text x="11.9" y="181.8">S3</text>
<text x="11.9" y="184.7">S4</text>
<text x="36.8" y="181.8">A7</text>
<text x="36.8" y="184.7">B6</text>
<text x="97.9" y="180.4" transform="rotate(-90 97.9 180.4)">1</text>
<text x="156.4" y="180">VCC</text>
<text x="36.8" y="190.5">A8</text>
<text x="36.8" y="187.6">B5</text>
<text x="173.8" y="187.7">Title</text>
<text x="36.8" y="193.4">A9</text>
<text x="36.8" y="196.3">A12</text>
<text x="173.8" y="196.3">Size</text>
<text x="185.4" y="196.3">Document Number</text>
<text x="269.4" y="196.3">Rev</text>
<text x="272.2" y="199.3">&lt;RevCode&gt;</text>
<text x="173.8" y="205.1">Date:</text>
<text x="231.7" y="205.1">Sheet</text>
<text x="254.9" y="205.1">of</text>
</g>
<g font-size="2.6" fill="#00007f">
<text x="47.8" y="8.3">U900</text>
<text x="60.9" y="8.3">GD32E230Cx</text>
<text x="252" y="11.2">J900</text>
<text x="252" y="14.1">CON5</text>
<text x="185.4" y="25.7">C900</text>
<text x="185.4" y="28.5">0.1u/6</text>
<text x="197" y="25.7">C901</text>
<text x="197" y="28.5">0.1u/6</text>
<text x="208.5" y="25.7">C902</text>
<text x="208.5" y="28.5">0.1u/6</text>
<text x="220.1" y="25.7">C903</text>
<text x="220.1" y="28.5">0.1u/6</text>
<text x="5.8" y="34.3">C904</text>
<text x="5.8" y="37.2">0.1u/6</text>
<text x="231.7" y="45.9">TFTLCD169-12</text>
<text x="231.7" y="43">U901</text>
<text x="63.8" y="89.4">R900</text>
<text x="81.1" y="89.4">D900</text>
<text x="63.8" y="98">82k/6</text>
<text x="81.1" y="98">LED</text>
<text x="263.6" y="106.4">Q900</text>
<text x="263.6" y="103.5">SS8550</text>
<text x="240.4" y="124.1">U902</text>
<text x="263.6" y="124.1">R901</text>
<text x="208.5" y="129.9">C905</text>
<text x="240.4" y="127">LMV321</text>
<text x="263.6" y="127.3">1R/6</text>
<text x="208.5" y="132.8">0.1u/6</text>
<text x="225.9" y="132.8">R902</text>
<text x="246.2" y="132.8">R903</text>
<text x="225.9" y="141.5">82k/6</text>
<text x="246.2" y="141.5">1k/6</text>
<text x="17.4" y="158.8">U903</text>
<text x="17.4" y="161.8">USB_TYPEC_16P</text>
<text x="89.8" y="161.8">U904</text>
<text x="141.9" y="161.8">R905</text>
<text x="230.5" y="161.8">KEY1</text>
<text x="241" y="161.8">SW900</text>
<text x="49.3" y="164.6">R904</text>
<text x="49.3" y="167.5">5.1k/6</text>
<text x="89.8" y="164.6">AMS1117-3.3/SOT89</text>
<text x="141.9" y="164.6">1R/8</text>
<text x="78.2" y="170.4">C906</text>
<text x="78.2" y="173.3">4.7u/8</text>
<text x="141.9" y="173.3">R906</text>
<text x="230.5" y="170.4">KEY2</text>
<text x="240.4" y="170.4">SW901</text>
<text x="124.6" y="179.1">C907</text>
<text x="141.9" y="176.2">1R/8</text>
<text x="124.6" y="182">4.7u/8</text>
<text x="49.3" y="190.7">R907</text>
<text x="49.3" y="193.6">5.1k/6</text>
</g>
<g font-size="2.6" fill="#f00">
<text x="20.9" y="13.7">LCD_BK_CTL</text>
<text x="235.2" y="16.8">SWCLK</text>
<text x="235.2" y="19.7">SWDIO</text>
<text x="157" y="28.2">LCD_RESET</text>
<text x="235.2" y="28.4">RX</text>
<text x="235.2" y="25.5">TX</text>
<text x="157" y="31.1">LCD_MOSI</text>
<text x="157" y="34">LCD_RS</text>
<text x="23.8" y="37.1">D0</text>
<text x="23.8" y="40">D1</text>
<text x="157" y="36.9">LCD_SCK</text>
<text x="157" y="39.8">LCD_CS</text>
<text x="23.8" y="42.9">D2</text>
<text x="23.8" y="45.8">D3</text>
<text x="157" y="42.9">SWCLK</text>
<text x="157" y="45.8">SW2</text>
<text x="23.8" y="48.6">D4</text>
<text x="23.8" y="51.6">D5</text>
<text x="157" y="51.6">SWDIO</text>
<text x="157" y="48.6">SW1</text>
<text x="209.1" y="51.6">LEDK</text>
<text x="23.8" y="54.4">D6</text>
<text x="23.8" y="57.4">D7</text>
<text x="209.1" y="54.4">LEDA</text>
<text x="23.8" y="63.1">LED</text>
<text x="157" y="60.2">RX</text>
<text x="157" y="63.1">TX</text>
<text x="209.1" y="65.8">LCD_RS</text>
<text x="157" y="68.9">A3</text>
<text x="157" y="71.8">A2</text>
<text x="209.1" y="71.6">LCD_SCK</text>
<text x="209.1" y="68.7">LCD_CS</text>
<text x="157" y="74.7">A1</text>
<text x="157" y="77.6">A0</text>
<text x="209.1" y="77.4">LCD_RESET</text>
<text x="209.1" y="74.5">LCD_MOSI</text>
<text x="12.2" y="92.1">A0</text>
<text x="12.2" y="95">A1</text>
<text x="47" y="92.1">LED</text>
<text x="12.2" y="97.9">A2</text>
<text x="12.2" y="100.8">A3</text>
<text x="21.2" y="100.5">A[0..3]</text>
<text x="12.2" y="109.5">D0</text>
<text x="12.2" y="112.4">D1</text>
<text x="26.7" y="108.2">A[0..3]</text>
<text x="267" y="109.5">LEDA</text>
<text x="12.2" y="115.3">D2</text>
<text x="12.2" y="118.2">D3</text>
<text x="267" y="115.3">LEDK</text>
<text x="12.2" y="121">D4</text>
<text x="12.2" y="124">D5</text>
<text x="12.2" y="126.8">D6</text>
<text x="12.2" y="129.8">D7</text>
<text x="21.2" y="126.5">D[0..7]</text>
<text x="26.7" y="137.1">D[0..7]</text>
<text x="241" y="144">LCD_BK_CTL</text>
<text x="223.6" y="164.5">SW1</text>
<text x="223.6" y="173.2">SW2</text>
<text x="55.7" y="178.7">U_DP</text>
<text x="55.7" y="181.7">U_DM</text>
</g>
<g font-size="2.1">
<text x="30.4" y="2.2">5</text>
<text x="85.4" y="2.2">4</text>
<text x="140.5" y="2.2">3</text>
<text x="195.4" y="2.2">2</text>
<text x="250.5" y="2.2">1</text>
<text x=".8" y="30.1">D</text>
<text x="278.8" y="30.1">D</text>
<text x=".8" y="80.8">C</text>
<text x="278.8" y="80.8">C</text>
<text x=".8" y="131.5">B</text>
<text x="278.8" y="131.5">B</text>
<text x=".8" y="182.2">A</text>
<text x="278.8" y="182.2">A</text>
<text x="30.4" y="207.8">5</text>
<text x="85.4" y="207.8">4</text>
<text x="140.5" y="207.8">3</text>
<text x="195.4" y="207.8">2</text>
<text x="250.5" y="207.8">1</text>
</g>
<g font-size="2" fill="#003f7f">
<text x="47.8" y="12.6">VDD</text>
<text x="47.8" y="15.5">PC13/TAMP0/RTC_O/WKUP1</text>
<text x="137.1" y="15.5">VSS</text>
<text x="137.1" y="12.6">VDD</text>
<text x="47.8" y="18.4">PC14/X32I</text>
<text x="47.8" y="21.3">PC15/X32O</text>
<text x="130.2" y="21.3">PB8/T15_0</text>
<text x="130.2" y="18.4">PB9/T16_0</text>
<text x="47.8" y="24.2">XI/PF0</text>
<text x="47.8" y="27.1">XO/PF1</text>
<text x="47.8" y="30">NRST</text>
<text x="118.8" y="27.1">PB7/U0_RX/T16_0_ON/</text>
<text x="119.9" y="30">PB6/U0_TX/T15_0_ON</text>
<text x="134.8" y="24.2">BOOT0</text>
<text x="47.8" y="32.9">VSSA</text>
<text x="47.8" y="35.7">VDDA</text>
<text x="114.2" y="35.7">PB4/S0_MISO/T2_0/T16_BK</text>
<text x="114.2" y="32.9">PB5/S0_MOSI/T2_1/T15_BK</text>
<text x="47.8" y="38.7">PA0/WKUP0/A_0/CMP_N6/CMP_O</text>
<text x="47.8" y="41.5">PA1/A_1/CMP_P/T14_0_ON</text>
<text x="129.1" y="41.5">PA15/U1_RX</text>
<text x="129.1" y="38.7">PB3/S0_SCK</text>
<text x="47.8" y="44.4">PA2/U1_TX/A_2/T14_0/CMP_P</text>
<text x="47.8" y="47.3">PA3/U1_RX/A_3/T14_1</text>
<text x="113.1" y="44.4">SWCLK/PA14/U1_TX/S1_MOSI</text>
<text x="137.1" y="47.3">PF7</text>
<text x="47.8" y="50.2">PA4/U1_CK/A_4/T13_0/CMP_N4</text>
<text x="47.8" y="53.1">PA5/S0_SCK/A_5/CMP_N5</text>
<text x="119.9" y="53.1">SWDIO/PA13/S1_MISO</text>
<text x="137.1" y="50.2">PF6</text>
<text x="238.9" y="50.2">GND</text>
<text x="238.9" y="53.1">LEDK</text>
<text x="47.8" y="56">PA6/S0_MISO/A_6/T2_0/T15_0/T0_BK/CMP_O</text>
<text x="47.8" y="58.9">PA7/S0_MOSI/A_7/T2_1/T13_0/T0_0_ON/T16_0</text>
<text x="115.4" y="58.9">PA11/T0_3/CMP_O/S1_IO2</text>
<text x="122.2" y="56">PA12/T0_E/S1_IO3</text>
<text x="238.9" y="56">LEDA</text>
<text x="238.9" y="58.9">VDD</text>
<text x="47.8" y="61.8">PB0/A_8/T2_2/T0_1_ON/U1_RX</text>
<text x="47.8" y="64.7">PB1/A_9/T2_3/T13_0/T0_2_ON/S1_SCK</text>
<text x="111.9" y="64.7">PA9/U0_TX/T0_1/T14_BK/CKO</text>
<text x="115.4" y="61.8">PA10/U0_RX/T0_2/T16_BK</text>
<text x="238.9" y="61.8">GND</text>
<text x="238.9" y="64.7">GND</text>
<text x="47.8" y="67.6">PB2/T2_E</text>
<text x="47.8" y="70.5">PB10/S1_SCK/S1_IO2</text>
<text x="100.5" y="70.5">PB15/S1_MOSI/T0_2_ON/T14_0_ON/T14_1</text>
<text x="113.1" y="67.6">PA8/U0_CK/T0_0/CKO/U1_TX</text>
<text x="238.9" y="67.6">DC</text>
<text x="238.9" y="70.5">CS</text>
<text x="47.8" y="73.4">PB11/S1_IO3</text>
<text x="47.8" y="76.3">VSS</text>
<text x="110.8" y="73.4">PB14/S1_MISO/T0_1_ON/T14_0</text>
<text x="118.8" y="76.3">PB13/S1_SCK/T0_0_ON</text>
<text x="238.9" y="73.4">SCL</text>
<text x="238.9" y="76.3">SDA</text>
<text x="47.8" y="79.2">VDD</text>
<text x="129.1" y="79.2">PB12/T0_BK</text>
<text x="238.9" y="79.2">RESET</text>
<text x="238.9" y="82.1">GND</text>
<text x="31.1" y="166">A1</text>
<text x="31.1" y="169">A4</text>
<text x="31.1" y="171.8">A5</text>
<text x="91.3" y="169">VIN</text>
<text x="104.1" y="169">VOUT</text>
<text x="104.1" y="171.8">VOUT</text>
<text x="18.9" y="177.6">S1</text>
<text x="31.1" y="177.6">B7</text>
<text x="31.1" y="174.8">B8</text>
<text x="95.6" y="175.7">ADJ</text>
<text x="18.9" y="180.5">S2</text>
<text x="18.9" y="183.4">S3</text>
<text x="31.1" y="180.5">A6</text>
<text x="31.1" y="183.4">A7</text>
<text x="18.9" y="186.3">S4</text>
<text x="31.1" y="189.2">B5</text>
<text x="31.1" y="186.3">B6</text>
<text x="29.9" y="197.9">A12</text>
<text x="31.1" y="192.1">A8</text>
<text x="31.1" y="195">A9</text>
</g>
</svg>
